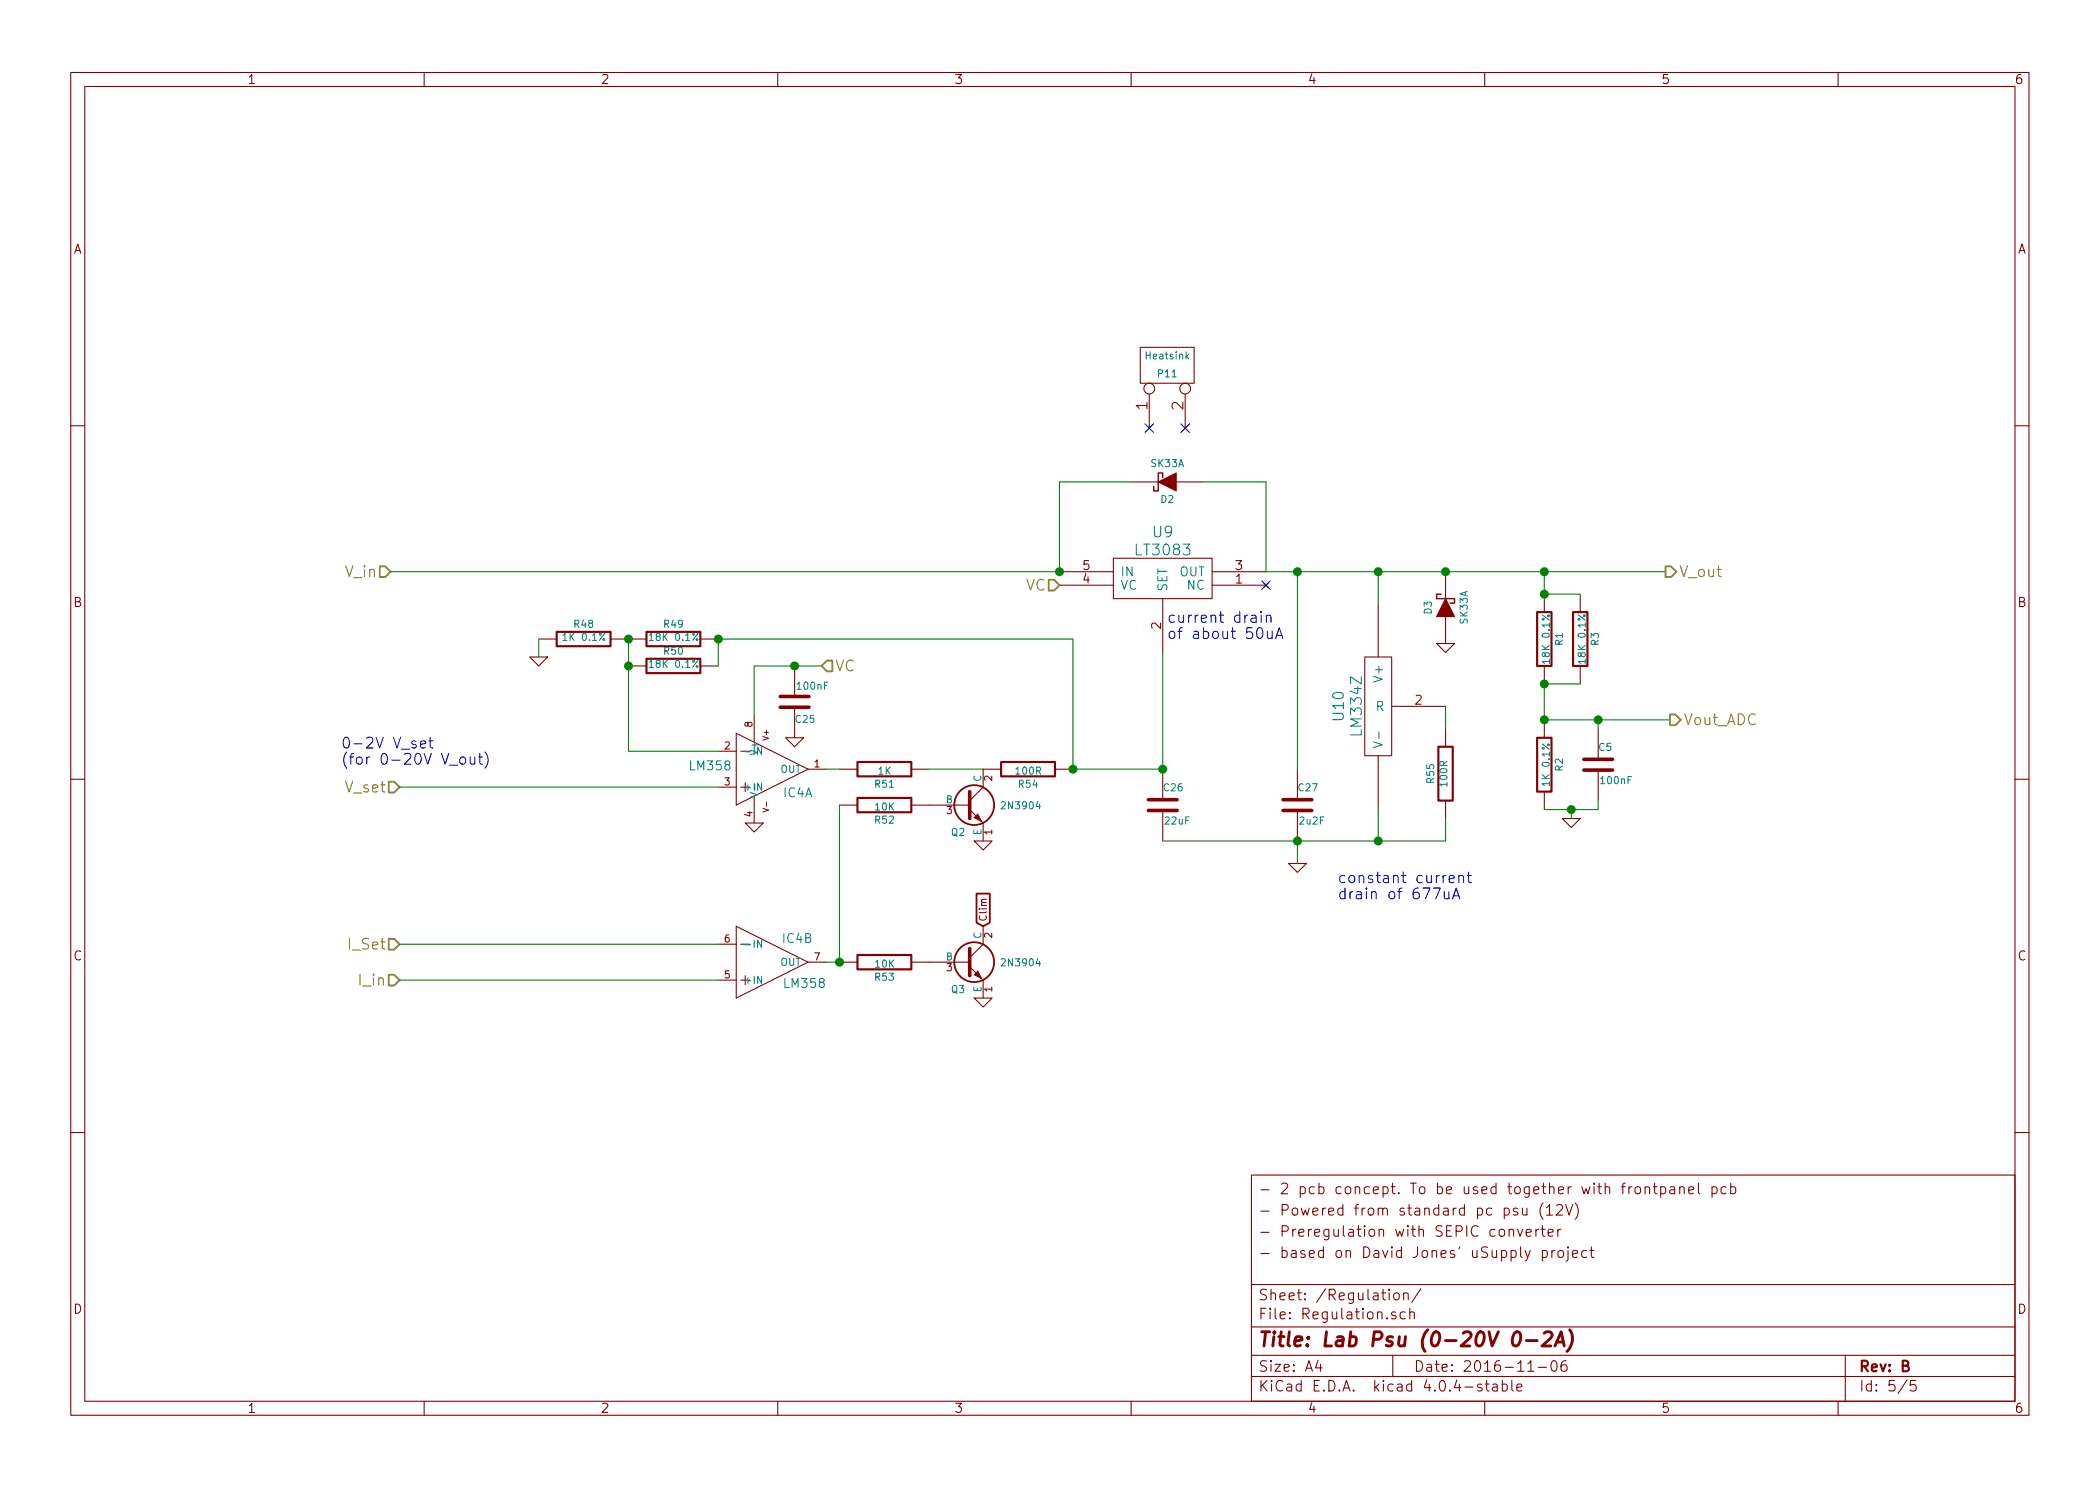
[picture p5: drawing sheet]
<svg xmlns="http://www.w3.org/2000/svg" width="297mm" height="210mm" viewBox="0 0 297 210" stroke-linecap="round" stroke-linejoin="round" font-family="sans-serif">
<g fill="none" stroke="#840000" stroke-width=".15">
<path d="M10 10.3h277v189.9h-277zM12 12.2h273v186.1h-273zM60 10.3v1.9M110 10.3v1.9M160 10.3v1.9M210 10.3v1.9M260 10.3v1.9M161.3 49.1h7.6v5.1h-7.6zM162.6 55.7v4.9M167.6 55.7v4.9M10 60.2h2M157.5 79h13.9v5.7h-13.9z"/>
<path d="M160 68.2h3.8M166.4 68.2h3.8M285 60.2h2M74.9 93h2.6l-1.3 1.2zM76.2 90.4h2.5M86.4 90.4h5M88.9 94.2h2.5M99.1 94.2h2.5M99.1 90.4h2.5M112.4 94.2v4.3M149.9 82.8h7.6M149.9 80.9h7.6"/>
<path d="M164.5 84.7v7.6M171.4 82.8h7.7M171.4 80.9h7.7M178.8 82.5l.6 .6M179.4 82.5l-.6 .6M193 93h3.8v13.9h-3.8zM194.9 85.3v7.7M196.8 99.9h7.7M203.2 91.1h2.5l-1.2 1.2zM204.5 80.9v3.8M204.5 87.2v3.9M218.4 84.1v2.5"/>
<path d="M218.4 94.2v2.6M223.5 84.1v2.5M223.5 94.2v2.6M10 110.3h2M101.6 106.3h2.5M101.6 111.4h2.5M104.1 103.8l10.2 5-10.2 5.1zM105.4 116.5h2.5l-1.2 1.2zM106.7 101.2v3.7M106.7 112.7v3.8M111.1 104.4h2.6l-1.3 1.3zM112.4 100.1v4.3"/>
<path d="M114.3 108.8h2.5M118.7 108.8h2.6M118.7 113.9h2.6M128.9 108.8h2.5M128.9 113.9h8.3M137.2 114.5l1.9 2v2.5M137.8 119h2.5l-1.2 1.3zM141.6 108.8h-2.5v2.6l-1.9 1.9M149.2 108.8h2.6M164.5 108.8v4.4M164.5 114.7v4.3M183.5 108.8v4.4"/>
<path d="M183.5 114.7v4.3M194.9 106.9v7.6M204.5 103.1v2.6M204.5 113.3v2.5M218.4 101.8v2.6M218.4 112v2.5M221 115.8h2.5l-1.3 1.3zM226.1 103.1v4.3M226.1 109v4.3M285 110.3h2M101.6 138.7h2.5M101.6 133.6h2.5"/>
<path d="M104.1 131.1l10.2 5-10.2 5.1zM114.3 136.1h2.5M118.7 136.1h2.6M128.9 136.1h8.3M137.2 136.8l1.9 1.9v2.5M139.1 131.1v2.5l-1.9 1.9M182.2 122.2h2.6l-1.3 1.2zM137.8 141.2h2.5l-1.2 1.3zM10 160.2h2M177 166.3h108v32h-108zM213.5 174.1a.38 .38 0 0 1 .6 0v.8M213.5 173.9v1"/>
<path d="M214.6 171a.37 .37 0 0 0-.6 .1v.1a.54 .54 0 0 0 .6 .3l.1 .1-.1 .3h-.1h-.5M214.7 173.9l.3 1 .4-1M215.3 170.9l.1 1a.4 .4 0 0 0 .6-.1M215.7 176.9l.4 1M215.9 174.4l.7-.1-.1-.3-.4-.1-.2 .2 .1 .7 .1 .1 .4-.1M216 170.9v1M216.5 176.9l-.5 1.4-.3 .1M217.2 173.9v1M217.7 173.9l-.3 .1-.2 .2M218 173.9h.5M218.2 177a.48 .48 0 0 1 .6 .1l.1 .1-.1 .6a.48 .48 0 0 1-.6 0M218.2 176.9v1.5"/>
<path d="M218.2 173.4v1.3l.2 .2h.1M218.3 170.2a1.71 1.71 0 0 0 0 2.3M218.7 170.9l.5-.5v1.5M218.7 171.9h.9M219 174.4l.7-.1-.1-.3-.4-.1-.2 .2v.7l.2 .1 .4-.1M219.5 176.9v1M219.9 176.9l-.2 .1-.2 .2M220.2 170.6l.2-.2 .5 .1a.37 .37 0 0 1 .1 .6l-.9 .8h.9M220.3 173.9v1M220.4 177.1a.41 .41 0 0 1 .8 .1v.4a.41 .41 0 0 1-.4 .3 .41 .41 0 0 1-.4-.3zM220.8 173.9l-.3 .1-.2 .2M221.5 170.4l.4 1.5 .6-1.5"/>
<path d="M221.8 176.9v1.3l-.3 .2M221.8 176.4l-.1 .1 .1 .1 .1-.1-.1-.1v.2M222.4 177.4l.7-.1v-.3l-.4-.1-.3 .2 .1 .7 .2 .1 .4-.1M222.8 170.2a1.71 1.71 0 0 1 0 2.3M224.4 177l-.4-.1-.3 .3 .1 .6 .2 .1 .4-.1M224.9 176.9h.6M225.1 176.4v1.3l.2 .2h.2M231.3 168a.41 .41 0 0 1 .8 .2v.4a.41 .41 0 0 1-.4 .3 .41 .41 0 0 1-.4-.3zM232.7 168a.38 .38 0 0 1 .6 .1v.8M232.7 167.9v1M233.8 167.9h.6M234 167.4v1.3l.2 .2h.2"/>
<path d="M234.9 168a.48 .48 0 0 1 .6 0l.1 .2-.1 .6a.48 .48 0 0 1-.6 0M234.9 167.9v1.5M236.2 168l.2-.1 .4 .1 .1 .9M236.9 168.3h-.5l-.2 .2v.3l.2 .1 .5-.1M237.6 168a.38 .38 0 0 1 .6 .1v.8M237.6 167.9v1M238.9 168.4l.7-.1-.1-.3-.4-.1-.2 .2v.7l.2 .1 .4-.1M240.2 167.4v1.3l.2 .2M242.2 168a.48 .48 0 0 1 .6 0l.1 .2-.1 .6a.48 .48 0 0 1-.6 0M242.2 167.9v1.5M244.1 168l-.4-.1-.3 .3 .1 .6 .2 .1 .4-.1M244.8 168a.48 .48 0 0 1 .6 0l.1 .2-.1 .6a.48 .48 0 0 1-.6 0"/>
<path d="M244.8 167.4v1.5M285 160.2h2M60 198.3v1.9M110 198.3v1.9M160 198.3v1.9M177 194.8h108M177 191.8h108M177 187.8h108M177 181.8h108M186.4 192.5l-.3 1h.9M186.8 193v1M196.5 182.4l-.1 .1 .1 .1 .1-.1-.1-.1v.2"/>
<path d="M197 191.8v3M197.2 183.1a.41 .41 0 0 1 .7 .1v.4a.41 .41 0 0 1-.4 .3 .41 .41 0 0 1-.4-.3zM197.4 185.7a.37 .37 0 0 0-.6 .1v.1a.54 .54 0 0 0 .6 .3l.1 .1-.1 .2-.1 .1-.5-.1M198.6 183.1a.38 .38 0 0 1 .6 0v.8M198.6 182.9v1M198.8 185.7l-.5-.1-.3 .3 .1 .6 .2 .1 .5-.1M199.4 185.7a.38 .38 0 0 1 .7 .1v.8M199.4 185.1v1.5M201 182.3l-1.3 2M209.6 195.9a.37 .37 0 0 0-.6 .1v.1a.54 .54 0 0 0 .6 .3l.1 .1-.1 .2-.2 .1-.4-.1M210 198.3v1.9M210.1 195.8h.5"/>
<path d="M210.3 195.3v1.3l.2 .2h.1M211.2 195.9l.1-.1 .4 .1 .1 .9M211.8 196.2l-.5 .1-.2 .2 .1 .2 .1 .1 .5-.1M212.5 195.9a.48 .48 0 0 1 .6 .1l.1 .1-.1 .6a.48 .48 0 0 1-.6 0M212.5 195.3v1.5M213.8 195.3v1.3l.2 .2M214.6 196.3l.7-.1-.1-.3-.4-.1-.2 .2v.7l.2 .1 .4-.1M216.1 194h.9M217.6 193.5h1.1M219.5 192.7a.35 .35 0 0 1 .4-.2 .35 .35 0 0 1 .3 .3 .77 .77 0 0 1-.5 1.2 .9 .9 0 0 1-.2-1.3zM221.5 192.5a.59 .59 0 0 0-.7 .7l.1 .7 .2 .1h.3l.2-.1 .1-.5-.2-.2-.4-.1-.3 .3M260 198.3v1.9"/>
<path d="M261 191.8v6.5M269.7 195.2l-1.2 2M271 195.3h-.7l-.1 .7a.62 .62 0 0 1 .7 0l.1 .2v.5l-.2 .1h-.4l-.2-.1"/>
<circle cx="162.6" cy="55" r=".76"/>
<circle cx="167.6" cy="55" r=".76"/>
</g>
<path d="M214.3 188.5a.45 .45 0 0 1 .8 .3 1.38 1.38 0 0 1-.6 1.6 .45 .45 0 0 1-.6-.3 1.75 1.75 0 0 1 .4-1.6zM215.9 189.7h1.5M218.4 188.6l.3-.2h.5a.52 .52 0 0 1 .3 .6l-.1 .3-1.3 1.1h1.3M219.9 190.4l.9-2 .5 2M220.2 189.9h.9M222 188.2a2.31 2.31 0 0 1-.4 3" fill="none" stroke="#840000" stroke-width=".41"/>
<path d="M162 60l1.2 1.2M163.2 60l-1.2 1.2M167 60l1.2 1.2M168.2 60l-1.2 1.2M178.5 82.2l1.2 1.2M179.7 82.2l-1.2 1.2" fill="none" stroke="#000084" stroke-width=".15"/>
<g fill="#840000" stroke="#840000" stroke-width=".15">
<path d="M163.8 68.2l2.6-1.3v2.6z"/>
<path d="M138.3 115.2l.5 1-1-.5z"/>
<path d="M137.8 137.9l.5-.5 .5 1z"/>
<path d="M204.5 84.7l1.2 2.5h-2.5z"/>
</g>
<path d="M164.5 67.6v-.7h-.7v2.6h-.6v-.7M203.8 84.1h-.6v.6h2.5v.6h-.6" fill="none" stroke="#840000" stroke-width=".2"/>
<path d="M107.7 105.7v1.1l-.5-1.1v1.1M194.3 104.9l1.2 .5-1.2 .4M195 103.6v.9M107.7 133v1.1l-.5-1.1v1.1" fill="none" stroke="#008484" stroke-width=".15"/>
<path d="M78.7 89.4h7.7v2h-7.7zM91.4 93.2h7.7v2h-7.7zM91.4 89.4h7.7v2h-7.7zM217.4 86.6h2.1v7.6h-2.1zM222.5 86.6h2v7.6h-2zM121.3 107.8h7.6v2h-7.6zM121.3 112.9h7.6v2h-7.6zM141.6 107.8h7.6v2h-7.6zM203.5 105.7h2v7.6h-2zM217.4 104.4h2.1v7.6h-2.1zM121.3 135.1h7.6v2.1h-7.6z" fill="none" stroke="#840000" stroke-width=".3"/>
<g fill="none" stroke="#840000" stroke-width=".25">
<path d="M138.1 126.4h1.9v4.2l-.9 .5-1-.5z"/>
<circle cx="137.8" cy="113.9" r="2.82"/>
<circle cx="137.8" cy="136.1" r="2.82"/>
</g>
<path d="M110.4 98.5h4M110.4 100.1h4M137.2 112v3.8M162.4 114.7h4.1M162.4 113.2h4.1M181.5 114.7h4M181.5 113.2h4M224 109h4.1M224 107.4h4.1M137.2 134.2v3.8" fill="none" stroke="#840000" stroke-width=".51"/>
<g fill="none" stroke="#0000c2" stroke-width=".15">
<path d="M177 87.1l.2-.1 .4 .1 .1 1M177.7 87.4l-.5 .1a.3 .3 0 0 0-.3 .3 .3 .3 0 0 0 .3 .3l.5-.1M178.4 86.5l-.1 .1 .1 .1 .1-.1-.1-.1v.2M178.4 87v1.1M179.1 87.2a.38 .38 0 0 1 .7 .1v.8M179.1 87v1.1M179.3 89.3v.8a.38 .38 0 0 0 .6 .1M179.9 89.3v1M180.4 90.3l.5-1.5 .6 1.5M180.6 89.9h.7M59.5 105.3l.7-.1-.1-.3-.4-.1-.2 .2 .1 .8h.1h.4M60.7 104.8h.5"/>
<path d="M60.9 104.3v1.3v.2h.3M65.1 107.3a.42 .42 0 0 1 .4-.2 .42 .42 0 0 1 .4 .3v.4a.43 .43 0 0 1-.4 .3 .43 .43 0 0 1-.5-.3zM66.5 107.1v.8a.38 .38 0 0 0 .7 .1M67.2 107.1v1M67.7 107.1h.5M67.9 106.6v1.3v.1l.3 .1M68.6 106.4a1.75 1.75 0 0 1 0 2.3M204.3 126.2v.8a.38 .38 0 0 0 .7 0M205 126.2v1M205 124.4l.7-.2-.1-.3h-.4l-.2 .2 .1 .7 .1 .1 .4-.1M205.5 127.2l.5-1.6 .5 1.6M205.6 126.7h.7"/>
<path d="M206.3 124a.38 .38 0 0 1 .7 .1v.8M206.3 123.9v1M207.5 123.9h.6M207.7 123.4v1.3l.1 .1 .3 .1"/>
</g>
<g fill="none" stroke="#008400" stroke-width=".15">
<path d="M160 68.2h-10.1v12.7h-94.7M170.2 68.2h8.9v12.7h56.5M76.2 90.4v2.6M88.9 90.4v15.9h12.7M116.2 94.2h-9.5v7M164.5 92.3v16.5h-12.7v-18.4h-50.2v3.8M183.5 80.9v27.9M194.9 80.9v4.4M204.5 99.9v3.2M218.4 80.9v3.2h5.1M223.5 96.8h-5.1v5h17.8M56.5 111.4h45.1"/>
<path d="M116.8 108.8h1.9M118.7 113.9v22.2h-1.9M131.4 108.8h7.7M183.5 119v3.2M194.9 114.5v4.5M204.5 115.8v3.2h-40M222.2 114.5v1.3M226.1 101.8v1.3M226.1 113.3v1.2h-7.7M56.5 133.6h45.1M56.5 138.7h45.1"/>
</g>
<g fill="#008400" stroke="#008400" stroke-width=".25">
<circle cx="88.9" cy="94.2" r=".51"/>
<circle cx="88.9" cy="90.4" r=".51"/>
<circle cx="101.6" cy="90.4" r=".51"/>
<circle cx="118.7" cy="136.1" r=".51"/>
<circle cx="183.5" cy="80.9" r=".51"/>
<circle cx="183.5" cy="119" r=".51"/>
<circle cx="194.9" cy="119" r=".51"/>
<circle cx="194.9" cy="80.9" r=".51"/>
<circle cx="204.5" cy="80.9" r=".51"/>
<circle cx="151.8" cy="108.8" r=".51"/>
<circle cx="112.4" cy="94.2" r=".51"/>
<circle cx="149.9" cy="80.9" r=".51"/>
<circle cx="164.5" cy="108.8" r=".51"/>
<circle cx="226.1" cy="101.8" r=".51"/>
<circle cx="222.3" cy="114.5" r=".51"/>
<circle cx="218.4" cy="84.1" r=".51"/>
<circle cx="218.4" cy="96.8" r=".51"/>
<circle cx="218.4" cy="101.8" r=".51"/>
<circle cx="218.4" cy="80.9" r=".51"/>
</g>
<path d="M53.7 80.1h.8l.7 .8-.7 .8h-.8zM117 93.5h.7v1.5h-.7l-.8-.8zM148.3 82h.8l.8 .8-.8 .8h-.8zM235.6 80.1h.7l.8 .8-.8 .8h-.7zM55 110.6h.8l.7 .8-.7 .7h-.8zM236.2 101.1h.8l.7 .7-.7 .8h-.8zM55 137.9h.8l.7 .8-.7 .7h-.8zM55 132.8h.8l.7 .8-.7 .8h-.8z" fill="none" stroke="#848400" stroke-width=".25"/>
<text font-size="2.8" fill="#840000" x="178" y="190.5">Title: Lab Psu (0-20V 0-2A)</text>
<g font-size="2.1" fill="#840000">
<text x="162.3" y="58" transform="rotate(-90 162.3 58)">1</text>
<text x="167.4" y="58" transform="rotate(-90 167.4 58)">2</text>
<text x="178" y="172">- Powered from standard pc psu (12V)</text>
<text x="178" y="169">- 2 pcb concept. To be used together with frontpanel pcb</text>
<text x="178" y="178">- based on David Jones' uSupply project</text>
<text x="178" y="175">- Preregulation with SEPIC converter</text>
<text x="178" y="184">Sheet: /Regulation/</text>
<text x="178" y="186.7">File: Regulation.sch</text>
<text x="178" y="196.9">KiCad E.D.A. kicad 4.0.4-stable</text>
<text x="178" y="194.1">Size: A4</text>
<text x="200" y="194.1">Date: 2016-11-06</text>
<text x="263" y="194.1">Rev: B</text>
<text x="263" y="196.9">Id: 5/5</text>
</g>
<g font-size="2.1" fill="#008484">
<text x="163.1" y="76">U9</text>
<text x="160.8" y="78.6">LT3083</text>
<text x="190.1" y="101.9" transform="rotate(-90 190.1 101.9)">U10</text>
<text x="192.6" y="103.9" transform="rotate(-90 192.6 103.9)">LM334Z</text>
</g>
<g font-size="2.1" fill="#848400">
<text x="48.8" y="81.7">V_in</text>
<text x="145" y="83.6">VC</text>
<text x="237.5" y="81.7">V_out</text>
<text x="118.1" y="95">VC</text>
<text x="238.2" y="102.6">Vout_ADC</text>
<text x="48.9" y="112.1">V_set</text>
<text x="49.5" y="134.4">I_Set</text>
<text x="50.9" y="139.4">I_in</text>
</g>
<g font-size="2.1" fill="#0000c2">
<text x="165.1" y="88.1">current drain</text>
<text x="165.1" y="90.4">of about 50uA</text>
<text x="48.3" y="105.9">0-2V V_set</text>
<text x="48.3" y="108.2">(for 0-20V V_out)</text>
<text x="189.2" y="125">constant current</text>
<text x="189.2" y="127.2">drain of 677uA</text>
</g>
<g font-size="1.8" fill="#840000">
<text x="35" y="11.9">1</text>
<text x="85" y="11.9">2</text>
<text x="135" y="11.9">3</text>
<text x="185" y="11.9">4</text>
<text x="235" y="11.9">5</text>
<text x="285" y="11.9">6</text>
<text x="10.4" y="35.9">A</text>
<text x="285.4" y="35.9">A</text>
<text x="153.2" y="82.5">4</text>
<text x="153.2" y="80.6">5</text>
<text x="174.8" y="82.5">1</text>
<text x="174.8" y="80.6">3</text>
<text x="10.4" y="85.9">B</text>
<text x="164.2" y="89" transform="rotate(-90 164.2 89)">2</text>
<text x="285.4" y="85.9">B</text>
<text x="200.2" y="99.7">2</text>
<text x="10.4" y="135.9">C</text>
<text x="285.4" y="135.9">C</text>
<text x="10.4" y="185.9">D</text>
<text x="285.4" y="185.9">D</text>
<text x="35" y="199.9">1</text>
<text x="85" y="199.9">2</text>
<text x="135" y="199.9">3</text>
<text x="185" y="199.9">4</text>
<text x="235" y="199.9">5</text>
<text x="285" y="199.9">6</text>
</g>
<g font-size="1.8" fill="#008484">
<text x="158.5" y="83.4">VC</text>
<text x="158.5" y="81.5">IN</text>
<text x="165.1" y="83.7" transform="rotate(-90 165.1 83.7)">SET</text>
<text x="166.7" y="81.5">OUT</text>
<text x="167.9" y="83.4">NC</text>
<text x="194.6" y="100.6">R</text>
<text x="195.6" y="96.2" transform="rotate(-90 195.6 96.2)">V+</text>
<text x="97.7" y="109">LM358</text>
<text x="110.8" y="112.8">IC4A</text>
<text x="110.7" y="133.4">IC4B</text>
<text x="111" y="139.8">LM358</text>
</g>
<g font-size="1.4" fill="#008484">
<text x="162.2" y="50.8">Heatsink</text>
<text x="163.9" y="53.4">P11</text>
<text x="162.8" y="66.1">SK33A</text>
<text x="164.2" y="71.2">D2</text>
<text x="81.3" y="88.8">R48</text>
<text x="94" y="88.8">R49</text>
<text x="202.5" y="86.9" transform="rotate(-90 202.5 86.9)">D3</text>
<text x="207.6" y="88.3" transform="rotate(-90 207.6 88.3)">SK33A</text>
<text x="79.9" y="90.7">1K 0.1%</text>
<text x="92.2" y="94.5">18K 0.1%</text>
<text x="92.2" y="90.7">18K 0.1%</text>
<text x="94" y="92.6">R50</text>
<text x="219.2" y="93.5" transform="rotate(-90 219.2 93.5)">18K 0.1%</text>
<text x="221.1" y="91.3" transform="rotate(-90 221.1 91.3)">R1</text>
<text x="224.3" y="93.5" transform="rotate(-90 224.3 93.5)">18K 0.1%</text>
<text x="226.1" y="91.3" transform="rotate(-90 226.1 91.3)">R3</text>
<text x="112.9" y="97.6">100nF</text>
<text x="105.2" y="106.8">-IN</text>
<text x="107.2" y="106.5" transform="rotate(-90 107.2 106.5)">V+</text>
<text x="112.6" y="102.3">C25</text>
<text x="226.2" y="106.2">C5</text>
<text x="105.2" y="111.9">+IN</text>
<text x="107.2" y="112.9" transform="rotate(-90 107.2 112.9)">V-</text>
<text x="110.3" y="109.3">OUT</text>
<text x="123.8" y="111.4">R51</text>
<text x="124.2" y="109.6">1K</text>
<text x="133.8" y="113.7">B</text>
<text x="138.8" y="110.6" transform="rotate(-90 138.8 110.6)">C</text>
<text x="143.8" y="109.6">100R</text>
<text x="144.1" y="111.4">R54</text>
<text x="164.6" y="112">C26</text>
<text x="183.7" y="112">C27</text>
<text x="202.9" y="110.8" transform="rotate(-90 202.9 110.8)">R55</text>
<text x="204.7" y="111.2" transform="rotate(-90 204.7 111.2)">100R</text>
<text x="219.2" y="110.9" transform="rotate(-90 219.2 110.9)">1K 0.1%</text>
<text x="221.1" y="109.1" transform="rotate(-90 221.1 109.1)">R2</text>
<text x="226.5" y="110.9">100nF</text>
<text x="123.8" y="116.5">R52</text>
<text x="123.8" y="114.7">10K</text>
<text x="134.6" y="118.3">Q2</text>
<text x="138.8" y="118.2" transform="rotate(-90 138.8 118.2)">E</text>
<text x="141.9" y="114.5">2N3904</text>
<text x="164.8" y="116.7">22uF</text>
<text x="183.9" y="116.7">2u2F</text>
<text x="105.2" y="134.1">-IN</text>
<text x="110.3" y="136.6">OUT</text>
<text x="123.8" y="136.9">10K</text>
<text x="133.8" y="135.9">B</text>
<text x="138.8" y="132.8" transform="rotate(-90 138.8 132.8)">C</text>
<text x="141.9" y="136.7">2N3904</text>
<text x="105.2" y="139.2">+IN</text>
<text x="123.8" y="138.8">R53</text>
<text x="134.6" y="140.5">Q3</text>
<text x="138.8" y="140.4" transform="rotate(-90 138.8 140.4)">E</text>
</g>
<g font-size="1.4" fill="#840000">
<text x="102.5" y="106">2</text>
<text x="106.4" y="102.9" transform="rotate(-90 106.4 102.9)">8</text>
<text x="102.5" y="111.1">3</text>
<text x="115.2" y="108.6">1</text>
<text x="140.3" y="110.5" transform="rotate(-90 140.3 110.5)">2</text>
<text x="106.4" y="115.6" transform="rotate(-90 106.4 115.6)">4</text>
<text x="133.9" y="115.2">3</text>
<text x="140.3" y="118.1" transform="rotate(-90 140.3 118.1)">1</text>
<text x="139.6" y="130.4" transform="rotate(-90 139.6 130.4)">Clim</text>
<text x="102.5" y="133.3">6</text>
<text x="115.2" y="135.9">7</text>
<text x="133.9" y="137.4">3</text>
<text x="140.3" y="132.7" transform="rotate(-90 140.3 132.7)">2</text>
<text x="102.5" y="138.4">5</text>
<text x="140.3" y="140.3" transform="rotate(-90 140.3 140.3)">1</text>
</g>
<g font-size="1.1" fill="#840000">
<text x="108.8" y="104.7" transform="rotate(-90 108.8 104.7)">V+</text>
<text x="108.8" y="114.7" transform="rotate(-90 108.8 114.7)">V-</text>
</g>
</svg>
